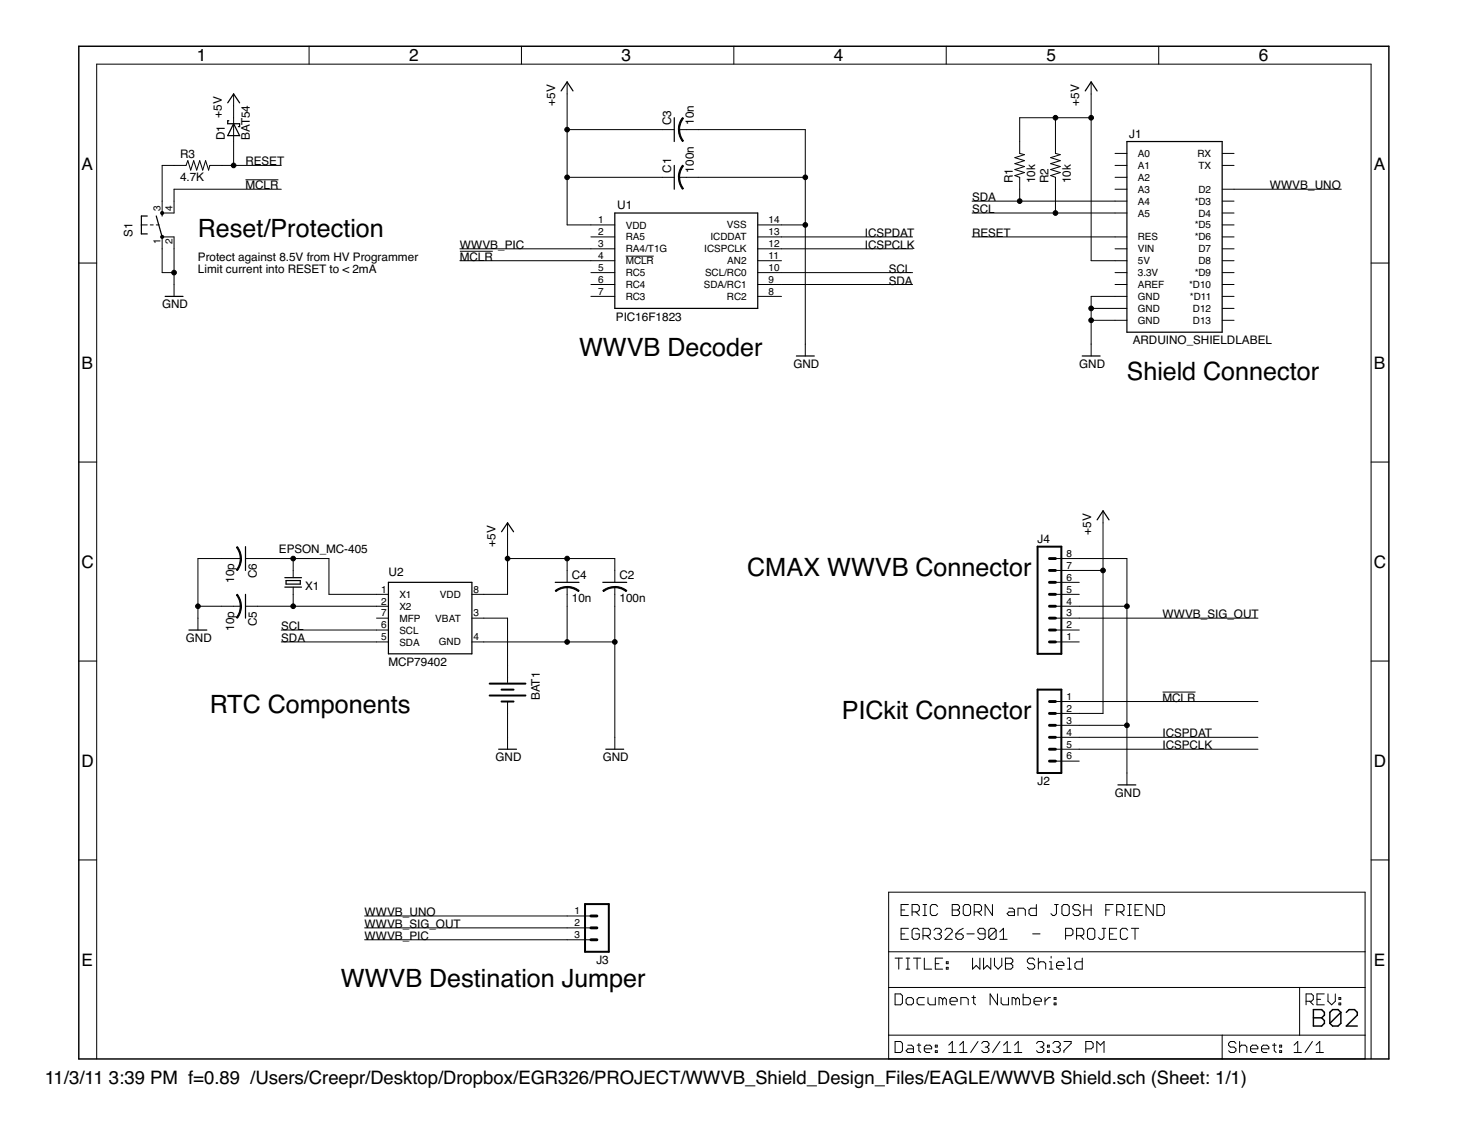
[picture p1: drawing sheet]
<svg xmlns="http://www.w3.org/2000/svg" width="279mm" height="216mm" viewBox="0 0 279 216" stroke-linecap="round" stroke-linejoin="round" font-family="sans-serif">
<g fill="#000" stroke="#000" stroke-width=".19">
<path d="M18.4 12.2v189.4zM58.9 8.8v3.4zM99.3 8.8v3.4zM108 15.6v2.3zM139.8 8.8v3.4zM180.2 8.8v3.4zM207.8 15.6v2.3zM220.7 8.8v3.4zM18.4 12.2h242.7zM30.9 38.3v2.3zM30.9 31.5v6.8zM33.1 38.3v2.3z"/>
<path d="M33.1 31.5h2.3zM30.9 31.5h2.2zM33.1 36v2.3zM33.1 36h20.5zM35.8 30.6l-.4 .9zM35.8 30.6l.5 1.8zM36.9 30.6l-.6 1.8zM36.9 30.6l.6 1.8zM38 30.6l-.5 1.8zM38 30.6l.6 1.8zM39.2 30.6l-.6 1.8zM39.2 30.6l.5 1.8z"/>
<path d="M40 31.5l-.3 .9zM40 31.5h2.2zM42.2 31.5h2.3zM44.5 24.7v2.2zM44.5 22.4v2.3zM44.5 17.9v2.3zM44.5 20.2v2.2zM44.5 31.5h9.1zM44.5 26.9v4.6zM46.8 34.2h6.2zM108 24.7v9.1zM108 17.9v6.8z"/>
<path d="M126.2 33.8h2.2zM126.2 24.7h2.2zM108 24.7h18.2zM108 33.8h18.2zM129.3 33.8h1.4zM129.3 24.7h1.4zM130.7 33.8h2.3zM130.7 24.7h2.3zM133 24.7h20.4zM133 33.8h20.4zM153.4 24.7v9.1zM153.4 33.8v9z"/>
<path d="M193.3 33.4l1.8-.5zM193.3 32.3l1.8-.6zM193.3 31.2l1.8-.6zM193.3 30l1.8-.6zM194.2 26.9v2.3zM194.2 33.8v2.2zM193.3 33.4l.9 .4zM185.1 38.3h9.1zM194.2 36v2.3zM194.2 22.4v4.5zM194.2 22.4h6.8zM193.3 32.3l1.8 .6z"/>
<path d="M193.3 31.2l1.8 .5zM193.3 30l1.8 .6zM194.2 29.2l.9 .2zM200.1 33.4l1.8-.5zM200.1 32.3l1.8-.6zM200.1 31.2l1.8-.6zM200.1 30l1.8-.6zM201 26.9v2.3zM201 33.8v2.2zM200.1 33.4l.9 .4zM201 22.4h6.8zM201 22.4v4.5z"/>
<path d="M200.1 32.3l1.8 .6zM200.1 31.2l1.8 .5zM200.1 30l1.8 .6zM201 29.2l.9 .2zM207.8 17.9v4.5zM212.4 29.2h2.2zM212.4 31.5h2.2zM212.4 33.8h2.2zM212.4 36h2.2zM212.4 38.3h2.2zM194.2 38.3h18.2zM232.8 29.2h2.2z"/>
<path d="M232.8 31.5h2.2zM232.8 36h2.2zM232.8 38.3h2.2zM235 36h20.5zM15 50.1h3.4zM26.9 42.8h1.1zM28.6 42.8h.6zM29.8 42.8h.5zM30.9 45.1v2.3zM30.9 47.4v4.5zM30.9 51.9h2.2zM33.1 45.1v2.3z"/>
<path d="M30.9 40.6h2.2zM30.9 45.1h2.2zM33.1 54.2v2.2zM33.1 47.4v4.5zM33.1 51.9v2.3zM87.6 47.8h6.3zM108 33.8v9zM112.5 45.1h4.6zM112.5 47.4h4.6zM112.5 49.6h4.6zM112.5 51.9h4.6zM112.5 54.2h4.6z"/>
<path d="M112.5 56.4h4.6zM112.5 42.8h4.6zM108 42.8h4.5zM87.6 47.4h24.9zM87.6 49.6h24.9zM119.2 48.8h5.3zM144.3 45.1h4.5zM144.3 47.4h4.5zM144.3 49.6h4.5zM144.3 51.9h4.5zM144.3 54.2h4.5zM144.3 56.4h4.5z"/>
<path d="M144.3 42.8h4.5zM148.8 51.9h25zM148.8 54.2h25zM148.8 42.8h4.6zM148.8 45.1h25zM148.8 47.4h25zM153.4 42.8v22.7zM185.1 45.1h27.3zM185.1 40.6h15.9zM201 36v4.6zM207.8 56.4v2.3zM207.8 58.7h4.6z"/>
<path d="M207.8 58.7v2.3zM207.8 22.4v27.2zM212.4 40.6h2.2zM212.4 47.4h2.2zM212.4 45.1h2.2zM212.4 49.6h2.2zM212.4 54.2h2.2zM212.4 56.4h2.2zM212.4 58.7h2.2zM212.4 51.9h2.2zM201 40.6h11.4zM207.8 56.4h4.6z"/>
<path d="M207.8 49.6h4.6zM232.8 40.6h2.2zM232.8 42.8h2.2zM232.8 45.1h2.2zM232.8 47.4h2.2zM232.8 49.6h2.2zM232.8 51.9h2.2zM232.8 54.2h2.2zM232.8 56.4h2.2zM232.8 58.7h2.2zM261.1 50.1h3.4zM153.4 65.5v2.3z"/>
<path d="M207.8 65.5v2.3zM207.8 61h4.6zM207.8 61v4.5zM212.4 61h2.2zM232.8 61h2.2zM15 88h3.4zM210.1 97.3v2.2zM261.1 88h3.4zM37.7 117.7v2.3zM37.7 115.4v2.3zM37.7 106.3v9.1zM37.7 106.3h4.5z"/>
<path d="M42.2 106.3h2.3zM42.2 115.4h2.3zM37.7 115.4h4.5zM44.5 106.3h1.3zM44.5 115.4h1.3zM46.8 106.3h2.2zM46.8 115.4h2.2zM49 115.4h6.8zM49 106.3h6.8zM55.8 108.6v1.4zM55.8 111.8v1.4zM55.8 113.2v2.2z"/>
<path d="M55.8 115.4h15.9zM55.8 106.3v2.3zM55.8 106.3h6.9zM62.7 106.3v6.9zM62.7 113.2h9zM71.7 113.2h2.3zM71.7 115.4h2.3zM71.7 117.7h2.3zM71.7 120h2.3zM53.6 120h18.1zM89.9 117.7h2.2zM89.9 113.2h2.2z"/>
<path d="M92.1 113.2h4.6zM92.1 117.7h4.6zM96.7 99.5v2.3zM96.7 106.3v6.9zM96.7 101.8v4.5zM96.7 106.3h11.3zM96.7 117.7v9.1zM108 111.8v1.4zM108 108.6v2.3zM108 113.2v2.2zM108 115.4v6.8zM108 106.3v2.3z"/>
<path d="M108 106.3h9.1zM117.1 111.8v1.4zM117.1 108.6v2.3zM117.1 113.2v2.2zM117.1 115.4v6.8zM117.1 106.3v2.3zM201 120h4.5zM201 117.7h4.5zM201 115.4h4.5zM201 113.2h4.5zM201 110.9h4.5zM201 108.6h4.5z"/>
<path d="M201 106.3h4.5zM205.5 106.3h9.1zM205.5 115.4h9.1zM205.5 108.6h4.6zM205.5 117.7h34.1zM210.1 99.5v9.1zM210.1 108.6v27.2zM214.6 106.3v9.1zM214.6 115.4v22.7zM15 125.9h3.4zM71.7 122.2h2.3zM53.6 122.2h18.1z"/>
<path d="M89.9 122.2h2.2zM92.1 122.2h15.9zM96.7 133.6v2.2zM96.7 126.8v2.2zM96.7 129v.9zM96.7 135.8v4.6zM108 122.2h9.1zM117.1 122.2v18.2zM201 122.2h4.5zM201 133.6h4.5zM201 135.8h4.5zM201 138.1h4.5z"/>
<path d="M205.5 138.1h9.1zM205.5 135.8h4.6zM205.5 133.6h34.1zM221.4 131.8h6.3zM261.1 125.9h3.4zM96.7 140.4v2.2zM117.1 140.4v2.2zM201 140.4h4.5zM201 142.6h4.5zM201 144.9h4.5zM205.5 140.4h34.1zM205.5 142.6h34.1z"/>
<path d="M214.6 147.2v2.2zM214.6 138.1v9.1zM15 163.7h3.4zM108 174.4h4.5zM108 176.7h4.5zM108 178.9h4.5zM69.4 176.7h38.6zM69.4 178.9h38.6zM69.4 174.4h38.6zM171.6 172.2v2.1zM171.6 174.3h1.4zM171.6 173.2h.7z"/>
<path d="M171.6 176.7v2.1zM171.6 178.8h1.4zM171.6 177.8h.7zM171.6 172.2h1.4zM171.6 176.7h1.4zM173.7 172.2v2.1zM173.7 172.2h1.1zM173.7 177.1v1.4zM173.7 178.5l.4 .3zM174.1 176.7l-.4 .4zM174.1 178.8h.7zM174.4 173.6l.7 .7z"/>
<path d="M174.8 172.2l.3 .4zM173.7 173.6h1.1zM174.1 176.7h.7zM174.8 178.8l.3-.3zM175.1 172.6v.6zM175.1 173.2l-.3 .4zM174.8 176.7l.3 .4zM175.1 177.8v.7zM174.4 177.8h.7zM175.8 174.3h.7zM175.8 172.2h.7zM175.8 176.7v2.1z"/>
<path d="M175.8 176.7h1zM176.1 172.2v2.1zM176.5 178.1l.7 .7zM176.8 176.7l.4 .4zM175.8 178.1h1zM177.2 172.6v1.3zM177.2 173.9l.3 .4zM177.2 177.1v.7zM177.2 177.8l-.4 .3zM177.5 172.2l-.3 .4zM177.5 174.3h.7zM178.2 176.7l-.3 .4z"/>
<path d="M177.5 172.2h.7zM178.2 174.3l.4-.4zM178.2 176.7h.7zM177.9 178.5l.3 .3zM178.2 172.2l.4 .4zM178.9 176.7l.4 .4zM178.6 177.8h.3zM178.9 177.8l.4 .3zM178.2 178.8h.7zM179.3 177.1v.3zM179.3 177.4l-.4 .4zM179.3 178.1v.4z"/>
<path d="M178.9 178.8l.4-.3zM181.4 177.4l-1.4 1.4zM180.3 176.7l-.3 .4zM180.3 176.7h.7zM181.4 172.2v2.1zM181.4 172.2h1zM181.4 173.2h1zM180 178.8h1.4zM181.4 177.1v.3zM181 176.7l.4 .4zM182.1 177.8v.7zM182.1 178.5l.3 .3z"/>
<path d="M182.4 172.2l.4 .4zM182.4 173.2l.4 .4zM181.4 174.3h1zM182.4 178.8h.7zM182.8 172.6v.3zM182.8 172.9l-.4 .3zM182.8 173.6v.3zM182.8 173.9l-.4 .4zM182.8 177.1l-.7 .7zM183.1 178.8l.4-.3zM182.1 177.8h1zM183.5 172.6v1.3z"/>
<path d="M183.5 173.9l.3 .4zM182.8 177.1l.7-.4zM183.5 178.1v.4zM183.1 177.8l.4 .3zM183.8 172.2l-.3 .4zM183.8 174.3h.7zM184.1 177.8h1.4zM183.8 172.2h.7zM184.8 173.9l-.3 .4zM184.8 172.6v1.3zM184.5 172.2l.3 .4zM185.5 172.2v2.1z"/>
<path d="M185.5 172.2h1.1zM186.2 173.6l.7 .7zM186.2 178.5l.4 .3zM186.2 177.1v.3zM186.2 177.4l.4 .4zM186.6 172.2l.3 .4zM185.5 173.6h1.1zM186.6 178.8h.7zM186.6 176.7l-.4 .4zM186.6 177.8h1zM186.9 172.6v.6zM186.9 173.2l-.3 .4z"/>
<path d="M187.3 178.8l.3-.3zM186.6 176.7h.7zM187.6 172.2v2.1zM187.6 172.2l1.4 2.1zM187.6 177.1v1.4zM187.3 176.7l.3 .4zM188.3 177.1v1.4zM188.3 177.1l.4-.4zM188.3 178.5l1.4-1.4zM188.7 176.7h.7zM188.3 178.5l.4 .3zM189 172.2v2.1z"/>
<path d="M189.4 176.7l.3 .4zM188.7 178.8h.7zM189.7 177.1v1.4zM189.7 178.5l-.3 .3zM190.4 177.4l.7-.7zM190.4 178.8h1.4zM191.1 176.7v2.1zM191.8 173.9l.4-.3zM192.2 172.9h.6zM191.8 173.9l.4 .4zM192.2 173.6h1zM192.8 172.9l.4 .3z"/>
<path d="M193.2 173.2v1.1zM192.2 174.3h1zM193.9 172.9v1.4zM193.9 172.9h1zM194.9 172.9l.4 .3zM195.3 173.2v1.1zM196 173.2v.7zM196 173.2l.3-.3zM196 173.9l.3 .4zM196.3 172.9h1.1zM196.7 177.8h1.4zM197.4 172.2v2.1z"/>
<path d="M196.3 174.3h1.1zM200.2 173.9l.3 .4zM200.5 174.3h.4zM201.2 173.9l-.3 .4zM200.9 172.2h.6zM201.2 172.2v1.7zM202.2 172.6v1.3zM202.2 173.9l.4 .4zM202.6 172.2l-.4 .4zM202.6 174.3h.7zM202.9 176.7v2.1zM202.9 176.7h1.1z"/>
<path d="M202.6 172.2h.7zM203.3 174.3l.3-.4zM203.6 172.6v1.3zM203.3 172.2l.3 .4zM204 176.7l.3 .4zM202.9 178.1h1.1zM204.3 172.6v.3zM204.3 172.9l.4 .3zM204.3 177.1v.7zM204 178.1l.3-.3zM204.7 172.2l-.4 .4zM204.7 173.2h.7z"/>
<path d="M204.3 173.9l.4 .4zM205 176.7v2.1zM205 176.7h1.1zM204.7 172.2h.7zM205.4 173.2l.3 .4zM204.7 174.3h.7zM205.4 172.2l.3 .4zM205.7 173.6v.3zM205.7 173.9l-.3 .4zM205.7 178.1l.7 .7zM206.1 176.7l.3 .4zM205 178.1h1.1z"/>
<path d="M206.4 172.2v2.1zM206.4 173.2h1.4zM206.4 177.1v.7zM206.4 177.8l-.3 .3zM207.1 177.1v1.4zM207.1 178.5l.4 .3zM207.5 176.7l-.4 .4zM207.5 178.8h.7zM207.8 172.2v2.1zM207.5 176.7h.7zM208.2 178.8l.3-.3zM208.5 177.1v1.4z"/>
<path d="M208.2 176.7l.3 .4zM209.2 178.5l.3 .3zM209.5 178.8h.4zM209.9 178.8l.3-.3zM209.9 176.7h.7zM210.2 176.7v1.8zM210.6 172.2v2.1zM210.6 172.2h1.4zM210.6 173.2h.7zM211.3 176.7v2.1zM211.3 178.8h1.4zM211.3 177.8h.7z"/>
<path d="M212.7 172.2v2.1zM212.7 172.2h1zM211.3 176.7h1.4zM213.4 173.6l.7 .7zM213.4 177.1v1.4zM213.4 178.5l.3 .3zM213.7 172.2l.4 .4zM212.7 173.6h1zM213.7 176.7l-.3 .4zM213.7 178.8h.7zM214.1 172.6v.6zM214.1 173.2l-.4 .4z"/>
<path d="M213.7 176.7h.7zM214.4 178.8l.4-.3zM214.8 174.3h.7zM214.8 172.2h.7zM214.4 176.7l.4 .4zM215.1 172.2v2.1zM215.5 176.7h1.4zM216.2 172.2v2.1zM216.2 174.3h1.4zM216.2 173.2h.7zM216.2 176.7v2.1zM216.2 172.2h1.4z"/>
<path d="M218.3 172.2v2.1zM218.3 172.2l1.3 2.1zM219.6 172.2v2.1zM220.3 172.2v2.1zM220.3 174.3h1.1zM221.7 173.9l-.3 .4zM220.3 172.2h1.1zM221.7 172.6v1.3zM221.4 172.2l.3 .4zM169.2 169.9h90.8zM260 169.9v11.3zM261.1 163.7h3.4z"/>
<path d="M169.2 197.1h63.6zM169.2 188v9.1zM169.2 181.2v6.8zM169.2 181.2h90.8zM169.2 169.9v11.3zM170.5 198.3v2.1zM170.5 182.4h1.4zM170.5 189.2v2.1zM170.5 191.3h1zM171.2 182.4v2.1zM170.5 198.3h1zM171.5 191.3l.4-.3z"/>
<path d="M170.5 189.2h1zM171.5 198.3l.4 .3zM171.9 189.6v1.4zM171.5 189.2l.4 .4zM172.6 184.5h.7zM172.6 182.4h.7zM172.6 190.3v.7zM172.6 191l.3 .3zM172.9 199h.7zM172.9 199.7h1.1zM172.9 182.4v2.1zM172.9 191.3h.7z"/>
<path d="M172.9 189.9l-.3 .4zM173.6 199l.4 .3zM173.6 191.3l.4-.3zM172.9 189.9h.7zM174 199.3v1.1zM174 182.4h1.4zM174 190.3v.7zM173.6 189.9l.4 .4zM174.7 199h.7zM174.7 182.4v2.1zM174.7 190.3v.7zM174.7 191l.3 .3z"/>
<path d="M175 198.6v1.4zM175 189.9l-.3 .4zM175 191.3h1zM176 199.3l.4-.3zM176 182.4v2.1zM176 184.5h1.4zM175 189.9h1zM176.4 199h.7zM176.7 189.9v1.1zM176.7 191l.4 .3zM177.1 199l.3 .3zM177.1 191.3h1z"/>
<path d="M177.4 199.3v.4zM176 199.7h1.4zM178.1 199h.4zM178.1 199v.3zM178.1 182.4v2.1zM178.1 184.5h1.4zM178.1 183.5h.7zM178.1 189.9v1.4zM178.5 199v.3zM178.1 199.3h.4zM178.8 189.9v1.4zM178.8 189.9h.4z"/>
<path d="M179.2 189.9l.3 .4zM178.1 182.4h1.4zM179.5 190.3v1zM179.5 190.3l.4-.4zM179.9 189.9l.3 .4zM180.2 183.1h.4zM180.2 183.1v.4zM180.2 184.2h.4zM180.2 184.2v.3zM180.2 190.3v1zM180.6 183.1v.4zM180.2 183.5h.4z"/>
<path d="M180.6 184.2v.3zM180.2 184.5h.4zM181.4 198.3l-.7 .7zM180.9 190.3v.7zM180.9 190.3l.4-.4zM180.9 191l.4 .3zM181.3 189.9h.7zM181.4 198.3v2.1zM181.3 191.3h.7zM182 189.9l.3 .4zM182.3 190.3v.3zM180.9 190.6h1.4z"/>
<path d="M182.8 199l.7-.7zM183 189.9v1.4zM183 189.9h1.1zM183.5 198.3v2.1zM184.1 189.9l.3 .4zM184.4 190.3v1zM185.1 189.9h.7zM185.2 182.4v2.1zM185.2 184.5l.7-.7zM185.4 189.6v1.4zM185.4 191l.4 .3zM185.9 183.8l.7 .7z"/>
<path d="M186.6 182.4v2.1zM187.3 198.3l-.3 .3zM187.3 198.3h.7zM187.3 182.4v2.1zM188 183.8l-.7 .7zM188 198.3l.3 .3zM187.6 199.3h.4zM188 199.3l.3 .4zM188 183.8l.7 .7zM188.3 198.6v.4zM188.3 199l-.3 .3zM188.3 199.7v.3z"/>
<path d="M188.6 189.2v2.1zM188.6 189.2l1.4 2.1zM188.7 182.4v2.1zM189.4 182.4v1.4zM189.4 183.8l.7 .7zM190 189.2v2.1zM190.1 184.5l.7-.7zM190.7 189.9v1.1zM190.7 191l.3 .3zM190.8 182.4v1.4zM191 191.3h1.1zM191.1 199l.7-.7z"/>
<path d="M191.5 182.4v2.1zM191.5 182.4h1zM191.5 183.5h1zM191.8 198.3v2.1zM192.1 189.9v1.4zM192.5 182.4l.4 .4zM192.5 183.5l.4 .3zM191.5 184.5h1zM192.8 189.9v1.4zM192.8 189.9h.3zM192.9 182.8v.3zM192.9 183.1l-.4 .4z"/>
<path d="M192.9 183.8v.4zM192.5 184.5l.4-.3zM193.1 189.9l.4 .4zM193.2 199l.7-.7zM193.5 190.3v1zM193.5 190.3l.3-.4zM193.8 189.9l.4 .4zM193.9 198.3v2.1zM194.2 190.3v1zM194.9 189.2v2.1zM194.9 191.3h1zM195.7 182.8v.3z"/>
<path d="M195.7 183.1l.3 .4zM195.9 191.3l.3-.3zM194.9 189.9h1zM196 182.4l-.3 .4zM196 183.5h.7zM195.7 184.2l.3 .3zM196.2 190.3v.7zM195.9 189.9l.3 .4zM196 182.4h.7zM196.7 183.5l.4 .3zM196 184.5h.7zM196.9 190.3v.7z"/>
<path d="M196.9 190.3l.4-.4zM196.7 182.4l.4 .4zM197.1 183.8v.4zM197.1 184.2l-.4 .3zM196.9 191l.4 .3zM197.3 189.9h.7zM197.7 198.3l-.3 .3zM197.7 198.3h.7zM197.8 182.4v2.1zM198.1 183.1l-.3 .4zM197.3 191.3h.7zM198 189.9l.3 .4z"/>
<path d="M198.1 183.1h.7zM198.3 190.3v.3zM196.9 190.6h1.4zM198.4 198.3l.4 .3zM198.1 199.3h.3zM198.4 199.3l.4 .4zM198.8 198.6v.4zM198.8 199l-.4 .3zM198.8 199.7v.3zM198.8 183.1l.4 .4zM199 189.9v1.4zM199 190.6l.7-.7z"/>
<path d="M199.2 183.5v1zM199.5 199h.3zM199.5 199v.3zM199.7 189.9h.4zM199.8 199v.3zM199.5 199.3h.3zM199.9 183.1h.3zM199.9 184.5h.7zM200.2 183.1v1.4zM200.2 182.1v.3zM200.9 198.3l-.4 .3zM200.8 189.9h.3z"/>
<path d="M200.8 189.9v.4zM200.8 191h.3zM200.8 191v.3zM200.9 198.3h.7zM201.1 189.9v.4zM200.8 190.3h.3zM201.1 191v.3zM200.8 191.3h.3zM201.2 183.5v.7zM201.2 183.5l.4-.4zM201.6 198.3l.3 .3zM201.2 199.3h.4z"/>
<path d="M201.6 199.3l.3 .4zM201.2 184.2l.4 .3zM201.6 183.1h.7zM201.9 198.6v.4zM201.6 199.3l.3-.3zM201.9 199.7v.3zM201.6 184.5h.7zM202.3 183.1l.3 .4zM202.6 198.3h1.4zM202.6 183.5v.3zM201.2 183.8h1.4zM203.3 182.4h.4z"/>
<path d="M203.3 184.5h.7zM203.7 182.4v2.1zM204 198.3v.3zM204 198.6l-1.4 1.4zM204.7 183.5v.7zM205.1 183.1l-.4 .4zM204.7 184.2l.4 .3zM205.1 183.1h1zM206.1 182.4v2.1zM205.1 184.5h1zM206.8 198.3h1zM207.8 198.3l.4 .3z"/>
<path d="M206.8 199.7h1zM208.2 198.6v.7zM207.8 199.7l.4-.4zM208.9 198.3l.7 .7zM210.3 198.3l-.7 .7zM210.3 198.3v2.1zM232.8 197.1v4.5zM232.8 197.1h14.7zM234 198.6v.4zM234 199l.3 .3zM234.3 198.3l-.3 .3zM234.3 199.3h.7z"/>
<path d="M234.3 198.3h.7zM235 199.3l.4 .4zM235 198.3l.4 .3zM235.4 199.7v.3zM236.1 198.3v2.1zM236.4 199l-.3 .3zM236.4 199h.7zM237.1 199l.4 .3zM237.5 199.3v1.1zM238.2 199.3l.3-.3zM238.5 199h.7zM239.2 199l.4 .3z"/>
<path d="M239.6 199.3v.4zM238.2 199.7h1.4zM240.6 199l-.3 .3zM240.6 199h.7zM241.3 199l.4 .3zM241.7 199.3v.4zM240.3 199.7h1.4zM242.4 199h.7zM242.7 198.6v1.4zM243.7 199h.4zM243.7 199v.3zM244.1 199v.3z"/>
<path d="M243.7 199.3h.4zM246.5 199l.7-.7zM247.2 198.3v2.1zM247.5 188v9.1zM169.2 188h78.3zM247.5 197.1h12.5zM248.8 189.2v2.1zM248.8 189.2h1zM249.4 190.6l.7 .7zM249.8 189.2l.3 .4zM248.8 190.6h1zM250.1 189.6v.7z"/>
<path d="M250.1 190.3l-.3 .3zM250.7 199l.7-.7zM250.8 189.2v2.1zM250.8 191.3h1.4zM250.8 190.3h.7zM251.4 198.3v2.1zM250.8 189.2h1.4zM252.9 189.2v1.4zM252.9 190.6l.7 .7zM253.6 191.3l.7-.7zM254.3 189.2v1.4zM255 189.9h.4z"/>
<path d="M255 189.9v.4zM255 191h.4zM255 191v.3zM255.4 189.9v.4zM255 190.3h.4zM255.4 191v.3zM255 191.3h.4zM247.5 188h12.5zM260 188v9.1zM260 197.1v4.5zM260 181.2v6.8zM169.2 201.6h63.6z"/>
<path d="M169.2 197.1v4.5zM170.5 200.4h1zM171.5 200.4l.4-.4zM171.9 198.6v1.4zM172.9 199.7l-.3 .3zM172.6 200l.3 .4zM172.9 200.4h1.1zM175 200l.4 .4zM176 199.3v.7zM176 200l.4 .4zM176.4 200.4h.7zM178.1 200h.4z"/>
<path d="M178.1 200v.4zM178.5 200v.4zM178.1 200.4h.4zM180.7 200.4h1.4zM182.8 200.4h1.4zM186.3 198.3l-1.4 2.1zM187 200l.3 .4zM187.3 200.4h.7zM188.3 200l-.3 .4zM190.4 198.3l-1.4 2.1zM191.1 200.4h1.4zM193.2 200.4h1.4z"/>
<path d="M197.4 200l.3 .4zM197.7 200.4h.7zM198.4 200.4l.4-.4zM199.5 200h.3zM199.5 200v.4zM199.8 200v.4zM199.5 200.4h.3zM200.5 200l.4 .4zM200.9 200.4h.7zM201.6 200.4l.3-.4zM202.6 200v.4zM206.8 198.3v2.1z"/>
<path d="M208.9 198.3v2.1zM232.8 201.6h27.2zM234 200l.3 .4zM234.3 200.4h.7zM235 200.4l.4-.4zM238.2 199.3v.7zM238.2 200l.3 .4zM238.5 200.4h.7zM240.3 199.3v.7zM240.3 200l.3 .4zM240.6 200.4h.7zM242.7 200l.4 .4z"/>
<path d="M243.7 200h.4zM243.7 200v.4zM244.1 200v.4zM243.7 200.4h.4zM246.5 200.4h1.4zM250 198.3l-1.4 2.1zM250.7 200.4h1.4zM261.1 12.2v189.4z"/>
<path d="M129.2 33.8h.3l.1 .9 .6 1.2-.2 .1-.6-1z" fill-rule="evenodd"/>
<path d="M129.2 24.7h.3l.1 .9 .6 1.2-.2 .1-.6-1z" fill-rule="evenodd"/>
<path d="M130 31.5l.2 .1-.6 1.2-.2 1h-.2l.2-1.3z" fill-rule="evenodd"/>
<path d="M130 22.4l.2 .1-.5 .8-.3 1.4h-.2l.2-1.2z" fill-rule="evenodd"/>
<path d="M30.7 44.9h.4v.4l-.2 .1-.2-.1z" fill-rule="evenodd"/>
<path d="M45.8 106.3h.2l-.1 .8-.3 .9-.4 .6-.2-.1 .5-.8z" fill-rule="evenodd"/>
<path d="M45.8 115.4h.2l-.1 .8-.3 .9-.4 .6-.2-.1 .5-.8z" fill-rule="evenodd"/>
<path d="M45 104.2l.2-.1 .4 .6 .3 .9 .1 .7h-.3l-.1-.9z" fill-rule="evenodd"/>
<path d="M45 113.3l.2-.2 .4 .7 .3 .9 .1 .7h-.3l-.2-1.3z" fill-rule="evenodd"/>
<path d="M105.7 112.4l1.1-.5 1.2-.2v.2l-.9 .1-1.2 .6z" fill-rule="evenodd"/>
<path d="M108 111.7l1.2 .1 1.1 .6-.1 .2-.8-.4-1.4-.3z" fill-rule="evenodd"/>
<path d="M114.8 112.4l1.1-.5 1.2-.2v.2l-1.4 .3-.7 .4z" fill-rule="evenodd"/>
<path d="M117.1 111.7l1.2 .1 1.1 .6-.2 .2-.8-.4-1.3-.3z" fill-rule="evenodd"/>
<circle cx="44.5" cy="31.5" r=".44"/>
<circle cx="108" cy="33.8" r=".44"/>
<circle cx="108" cy="24.7" r=".44"/>
<circle cx="153.4" cy="33.8" r=".44"/>
<circle cx="194.2" cy="38.3" r=".44"/>
<circle cx="201" cy="22.4" r=".44"/>
<circle cx="207.8" cy="22.4" r=".44"/>
<circle cx="30.9" cy="40.6" r=".3"/>
<circle cx="33.1" cy="51.9" r=".44"/>
<circle cx="153.4" cy="42.8" r=".44"/>
<circle cx="201" cy="40.6" r=".44"/>
<circle cx="207.8" cy="58.7" r=".44"/>
<circle cx="207.8" cy="61" r=".44"/>
<circle cx="37.7" cy="115.4" r=".44"/>
<circle cx="55.8" cy="106.3" r=".44"/>
<circle cx="55.8" cy="115.4" r=".44"/>
<circle cx="96.7" cy="106.3" r=".44"/>
<circle cx="108" cy="106.3" r=".44"/>
<circle cx="210.1" cy="108.6" r=".44"/>
<circle cx="214.6" cy="115.4" r=".44"/>
<circle cx="108" cy="122.2" r=".44"/>
<circle cx="117.1" cy="122.2" r=".44"/>
<circle cx="214.6" cy="138.1" r=".44"/>
</g>
<g fill="#000" stroke="#000" stroke-width=".28">
<path d="M15 8.8v192.8zM15 8.8h249.5zM250.1 192.2v3.1zM250.1 192.2h1.6zM250.1 193.8h1.6zM251.7 192.2l.5 .5zM251.7 193.8l.5 .5zM250.1 195.3h1.6zM252.2 192.7v.6zM251.7 193.8l.5-.5zM252.2 194.3v.5zM251.7 195.3l.5-.5z"/>
<path d="M253.3 192.7v2.1zM253.3 192.7l.5-.5zM253.3 194.8l2.1-2.1zM253.8 192.2h1zM253.3 194.8l.5 .5zM254.8 192.2l.6 .5zM253.8 195.3h1zM255.4 192.7v2.1zM254.8 195.3l.6-.5zM256.4 195.3l2.1-2zM256.9 192.2l-.5 .5zM256.9 192.2h1.1z"/>
<path d="M256.4 195.3h2.1zM258.5 192.7v.6zM258 192.2l.5 .5zM15 201.6h249.5zM264.5 8.8v192.8z"/>
</g>
<g fill="#000" stroke="#000" stroke-width=".23">
<path d="M44.5 17.9l-1.1 1.7zM44.5 17.9l1.1 1.7zM108 15.6l-1.1 1.7zM108 15.6l1.1 1.7zM207.8 15.6l-1.1 1.7zM207.8 15.6l1.2 1.7zM43.4 23v.6zM43.4 23.6h1.1zM43.4 25.8h2.2zM43.4 23h.2zM44.5 23.6l-1.1 2.2zM44.5 23.6h1.1z"/>
<path d="M45.4 24.1h.2zM44.5 23.6l1.1 2.2zM45.6 23.6v.5zM128.4 31.5v4.5zM128.4 22.4v4.5zM214.6 26.9h18.2zM232.8 26.9v36.3zM26.9 41.1h1.1zM26.9 44.5h1.1zM26.9 41.1v1.7zM26.9 42.8v1.7zM30.9 40.6v.5z"/>
<path d="M29.8 41.1l1.1 4zM31.5 56.4h3.4zM117.1 40.6h27.2zM117.1 40.6v18.1zM144.3 40.6v18.1zM117.1 58.7h27.2zM151.7 67.8h3.4zM206.1 67.8h3.4zM214.6 26.9v36.3zM214.6 63.2h18.2zM96.7 99.5l-1.2 1.7zM210.1 97.3l-1.1 1.7z"/>
<path d="M210.1 97.3l1.1 1.7zM36 120h3.4zM46.8 104.1v4.5zM46.8 113.2v4.5zM54.3 110h3.1zM54.3 111.8h3.1zM54.5 111.2h2.7zM54.5 110.5v.7zM57.2 110.5v.7zM54.5 110.5h2.7zM74 110.9h15.9zM89.9 110.9v13.6z"/>
<path d="M96.7 99.5l1.1 1.7zM105.7 110.9h4.6zM114.8 110.9h4.6zM74 110.9v13.6zM74 124.5h15.9zM95 142.6h3.4zM115.4 142.6h3.4zM212.9 149.4h3.4z"/>
</g>
<g fill="#000" stroke="#000" stroke-width=".38">
<path d="M197.6 104.1v20.4zM197.6 104.1h4.5zM95.5 131.3h2.3zM95.5 133.6h2.3zM93.3 130.2h6.8zM93.3 132.4h6.8zM197.6 124.5h4.5zM202.1 104.1v20.4zM197.6 131.3h4.5zM202.1 131.3v15.9zM197.6 131.3v15.9zM197.6 147.2h4.5z"/>
<path d="M111.4 172.1h4.6zM111.4 172.1v9.1zM116 172.1v9.1zM111.4 181.2h4.6z"/>
</g>
<g fill="#000" stroke="#000" stroke-width=".55">
<path d="M199.9 117.7h1.1zM199.9 120h1.1zM199.9 113.2h1.1zM199.9 115.4h1.1zM199.9 106.3h1.1zM199.9 108.6h1.1zM199.9 110.9h1.1zM199.9 122.2h1.1zM199.9 138.1h1.1zM199.9 135.8h1.1zM199.9 133.6h1.1zM199.9 142.6h1.1z"/>
<path d="M199.9 140.4h1.1zM199.9 144.9h1.1zM112.5 178.9h1.2zM112.5 176.7h1.2zM112.5 174.4h1.2z"/>
</g>
<g font-size="4.8">
<text x="37.7" y="45.1">Reset/Protection</text>
<text x="110.3" y="67.8">WWVB Decoder</text>
<text x="214.6" y="72.3">Shield Connector</text>
<text x="142.3" y="109.8">CMAX WWVB Connector</text>
<text x="40" y="135.8">RTC Components</text>
<text x="160.3" y="137">PICkit Connector</text>
<text x="64.9" y="188">WWVB Destination Jumper</text>
</g>
<g font-size="3.5">
<text x="8.5" y="206.4">11/3/11</text>
<text x="20.8" y="206.4">3:39 PM f=0.89 /Users/Creepr/Desktop/Dropbox/EGR326/PROJECT/WWVB_Shield_Design_Files/EAGLE/WWVB Shield.sch (Sheet: 1/1)</text>
</g>
<g font-size="3.3">
<text x="37.5" y="11.7">1</text>
<text x="77.9" y="11.7">2</text>
<text x="118.4" y="11.7">3</text>
<text x="158.8" y="11.7">4</text>
<text x="199.3" y="11.7">5</text>
<text x="239.7" y="11.7">6</text>
<text x="15.5" y="32.3">A</text>
<text x="261.7" y="32.3">A</text>
<text x="15.5" y="70.2">B</text>
<text x="261.7" y="70.2">B</text>
<text x="15.5" y="108.1">C</text>
<text x="261.7" y="108.1">C</text>
<text x="15.5" y="146">D</text>
<text x="261.7" y="146">D</text>
<text x="15.5" y="183.8">E</text>
<text x="261.7" y="183.8">E</text>
</g>
<g font-size="2.2">
<text x="42.2" y="22.4" transform="rotate(-90 42.2 22.4)">+5V</text>
<text x="105.7" y="20.1" transform="rotate(-90 105.7 20.1)">+5V</text>
<text x="127.9" y="23.8" transform="rotate(-90 127.9 23.8)">C3</text>
<text x="132.2" y="23.8" transform="rotate(-90 132.2 23.8)">10n</text>
<text x="205.6" y="20.1" transform="rotate(-90 205.6 20.1)">+5V</text>
<text x="42.8" y="26.7" transform="rotate(-90 42.8 26.7)">D1</text>
<text x="47.6" y="26.7" transform="rotate(-90 47.6 26.7)">BAT54</text>
<text x="215.1" y="26.3">J1</text>
<text x="34.3" y="34.4">4.7K</text>
<text x="34.3" y="30.1">R3</text>
<text x="46.8" y="31.5">RESET</text>
<text x="127.9" y="32.8" transform="rotate(-90 127.9 32.8)">C1</text>
<text x="132.2" y="32.8" transform="rotate(-90 132.2 32.8)">100n</text>
<text x="192.9" y="34.9" transform="rotate(-90 192.9 34.9)">R1</text>
<text x="197.2" y="34.9" transform="rotate(-90 197.2 34.9)">10k</text>
<text x="199.7" y="34.9" transform="rotate(-90 199.7 34.9)">R2</text>
<text x="204" y="34.9" transform="rotate(-90 204 34.9)">10k</text>
<text x="46.8" y="36">MCLR</text>
<text x="117.5" y="39.9">U1</text>
<text x="185.1" y="40.6">SCL</text>
<text x="185.1" y="38.3">SDA</text>
<text x="241.8" y="36">WWVB_UNO</text>
<text x="25.2" y="45.1" transform="rotate(-90 25.2 45.1)">S1</text>
<text x="87.6" y="47.4">WWVB_PIC</text>
<text x="164.7" y="45.1">ICSPDAT</text>
<text x="164.7" y="47.4">ICSPCLK</text>
<text x="185.1" y="45.1">RESET</text>
<text x="37.7" y="49.6">Protect against 8.5V from HV Programmer</text>
<text x="37.7" y="51.9">Limit current into RESET to &lt; 2mA</text>
<text x="87.6" y="49.6">MCLR</text>
<text x="169.3" y="51.9">SCL</text>
<text x="30.9" y="58.7">GND</text>
<text x="169.3" y="54.2">SDA</text>
<text x="117.3" y="61.2">PIC16F1823</text>
<text x="215.8" y="65.5">ARDUINO_SHIELDLABEL</text>
<text x="151.1" y="70">GND</text>
<text x="205.6" y="70">GND</text>
<text x="207.8" y="101.8" transform="rotate(-90 207.8 101.8)">+5V</text>
<text x="53.1" y="105.2">EPSON_MC-405</text>
<text x="94.4" y="104.1" transform="rotate(-90 94.4 104.1)">+5V</text>
<text x="197.6" y="103.4">J4</text>
<text x="44.6" y="111" transform="rotate(-90 44.6 111)">10p</text>
<text x="48.9" y="110.1" transform="rotate(-90 48.9 110.1)">C6</text>
<text x="58.1" y="112.2">X1</text>
<text x="74" y="109.7">U2</text>
<text x="108.9" y="110.3">C4</text>
<text x="118" y="110.3">C2</text>
<text x="48.9" y="119.2" transform="rotate(-90 48.9 119.2)">C5</text>
<text x="53.6" y="120">SCL</text>
<text x="108.9" y="114.6">10n</text>
<text x="118" y="114.6">100n</text>
<text x="221.4" y="117.7">WWVB_SIG_OUT</text>
<text x="35.4" y="122.2">GND</text>
<text x="44.6" y="120.1" transform="rotate(-90 44.6 120.1)">10p</text>
<text x="53.6" y="122.2">SDA</text>
<text x="74" y="126.8">MCP79402</text>
<text x="102.8" y="133.4" transform="rotate(-90 102.8 133.4)">BAT1</text>
<text x="221.4" y="133.6">MCLR</text>
<text x="221.4" y="140.4">ICSPDAT</text>
<text x="221.4" y="142.6">ICSPCLK</text>
<text x="94.4" y="144.9">GND</text>
<text x="114.8" y="144.9">GND</text>
<text x="197.6" y="149.4">J2</text>
<text x="212.4" y="151.7">GND</text>
<text x="69.4" y="176.7">WWVB_SIG_OUT</text>
<text x="69.4" y="178.9">WWVB_PIC</text>
<text x="69.4" y="174.4">WWVB_UNO</text>
<text x="113.6" y="183.5">J3</text>
</g>
<g font-size="1.9">
<text x="216.7" y="29.9">A0</text>
<text x="228.1" y="29.9">RX</text>
<text x="216.7" y="32.2">A1</text>
<text x="216.7" y="34.4">A2</text>
<text x="228.3" y="32.2">TX</text>
<text x="30.6" y="40.2" transform="rotate(-90 30.6 40.2)">3</text>
<text x="32.8" y="40.2" transform="rotate(-90 32.8 40.2)">4</text>
<text x="216.7" y="36.7">A3</text>
<text x="216.7" y="39">A4</text>
<text x="216.7" y="41.2">A5</text>
<text x="227.6" y="39">*D3</text>
<text x="228.3" y="36.7">D2</text>
<text x="228.3" y="41.2">D4</text>
<text x="30.6" y="46.5" transform="rotate(-90 30.6 46.5)">1</text>
<text x="32.8" y="46.5" transform="rotate(-90 32.8 46.5)">2</text>
<text x="113.9" y="44.8">2</text>
<text x="113.9" y="47">3</text>
<text x="113.9" y="42.5">1</text>
<text x="119.2" y="45.8">RA5</text>
<text x="119.2" y="43.5">VDD</text>
<text x="135.3" y="45.8">ICDDAT</text>
<text x="138.5" y="43.5">VSS</text>
<text x="146.4" y="44.8">13</text>
<text x="146.4" y="47">12</text>
<text x="146.4" y="42.5">14</text>
<text x="216.7" y="45.8">RES</text>
<text x="227.6" y="43.5">*D5</text>
<text x="227.6" y="45.8">*D6</text>
<text x="113.9" y="49.3">4</text>
<text x="113.9" y="51.6">5</text>
<text x="113.9" y="53.9">6</text>
<text x="119.2" y="48">RA4/T1G</text>
<text x="119.2" y="50.3">MCLR</text>
<text x="119.2" y="52.6">RC5</text>
<text x="134.1" y="48">ICSPCLK</text>
<text x="134.3" y="52.6">SCL/RC0</text>
<text x="138.5" y="50.3">AN2</text>
<text x="146.4" y="49.3">11</text>
<text x="146.4" y="51.6">10</text>
<text x="146.4" y="53.9">9</text>
<text x="216.7" y="48">VIN</text>
<text x="216.7" y="50.3">5V</text>
<text x="216.7" y="52.6">3.3V</text>
<text x="227.6" y="52.6">*D9</text>
<text x="228.3" y="48">D7</text>
<text x="228.3" y="50.3">D8</text>
<text x="113.9" y="56.1">7</text>
<text x="119.2" y="54.9">RC4</text>
<text x="119.2" y="57.1">RC3</text>
<text x="134" y="54.8">SDA/RC1</text>
<text x="138.5" y="57.1">RC2</text>
<text x="146.4" y="56.1">8</text>
<text x="216.7" y="54.9">AREF</text>
<text x="216.7" y="57.1">GND</text>
<text x="216.7" y="59.4">GND</text>
<text x="226.5" y="54.8">*D10</text>
<text x="226.6" y="57.1">*D11</text>
<text x="227.2" y="59.4">D12</text>
<text x="216.7" y="61.7">GND</text>
<text x="227.2" y="61.7">D13</text>
<text x="203.1" y="106">8</text>
<text x="72.6" y="112.8">1</text>
<text x="76.1" y="113.8">X1</text>
<text x="83.8" y="113.8">VDD</text>
<text x="90.2" y="112.8">8</text>
<text x="203.1" y="112.8">5</text>
<text x="203.1" y="110.6">6</text>
<text x="203.1" y="108.3">7</text>
<text x="72.6" y="115.1">2</text>
<text x="72.6" y="117.4">7</text>
<text x="72.6" y="119.6">6</text>
<text x="76.1" y="116.1">X2</text>
<text x="76.1" y="118.4">MFP</text>
<text x="82.9" y="118.4">VBAT</text>
<text x="90.2" y="117.4">3</text>
<text x="203.1" y="119.6">2</text>
<text x="203.1" y="117.4">3</text>
<text x="203.1" y="115.1">4</text>
<text x="72.6" y="121.9">5</text>
<text x="76.1" y="120.6">SCL</text>
<text x="76.1" y="122.9">SDA</text>
<text x="83.6" y="122.9">GND</text>
<text x="90.2" y="121.9">4</text>
<text x="203.1" y="121.9">1</text>
<text x="203.1" y="133.2">1</text>
<text x="203.1" y="135.5">2</text>
<text x="203.1" y="137.8">3</text>
<text x="203.1" y="140">4</text>
<text x="203.1" y="142.3">5</text>
<text x="203.1" y="144.6">6</text>
<text x="109.4" y="174.1">1</text>
<text x="109.4" y="176.3">2</text>
<text x="109.4" y="178.6">3</text>
</g>
</svg>
